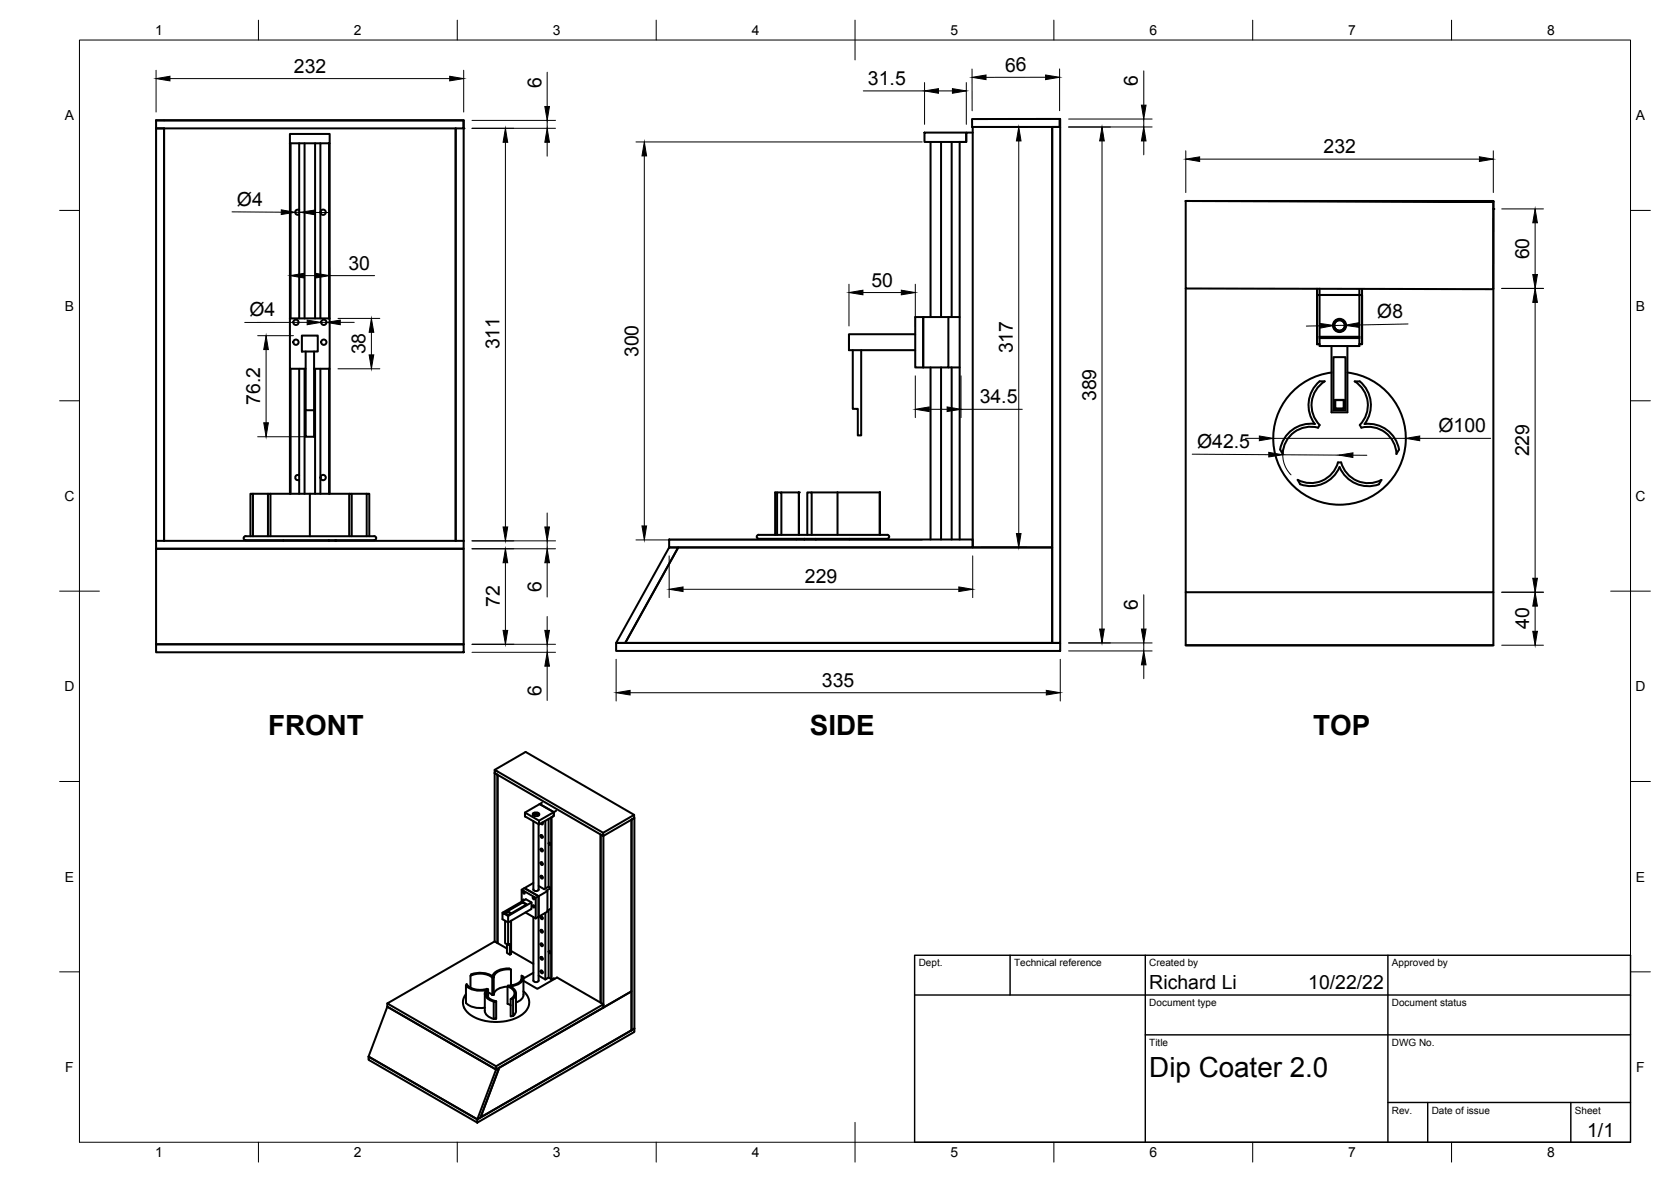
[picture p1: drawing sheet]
<svg xmlns="http://www.w3.org/2000/svg" width="420mm" height="297mm" viewBox="0 0 420 297" stroke-linecap="round" stroke-linejoin="round" font-family="sans-serif">
<!-- layer: Visible -->
<g fill="none" stroke="#000" stroke-width=".51">
<path d="M39.2 32.3h2.1v103.6v-103.6M39.2 30.2h77.4v2M39.2 30.2v.1M39.2 32.3v103.6M39.2 32.3h2.1M72.9 33.7h10v2.3h-10zM72.9 36v44M73.1 36v44M75.2 36v44M76.6 36v44M79.2 36v44M80.6 36v44"/>
<path d="M82.7 36v44M82.9 36v44M114.6 32.3v103.6M116.5 32.2l.1 103.7M116.5 30.3h-77.3v2M116.6 30.2l-.1 2.1h-75.2M232.5 33.3h10.5v2.4h-10.5zM234 35.7v44M236.6 35.7v44M239.3 35.7v44M244.6 33.3h-1.6v2.4h-1.7v99.9M244.6 31.9h20v105.7h-20z"/>
<path d="M264.6 31.9h2v129.7h-2M264.6 31.9v129.7M264.6 31.9h1.8M266.4 29.9h.2v2h-.2zM266.4 29.9h-22v2h.2M75.2 52.8a.67 .67 0 0 0-1 .5 .67 .67 0 0 0 1 .6M298.1 50.5h77.4v98.3h-77.4v-76.3M298.1 50.5l77.4 .2zM298.1 50.5v22l77.4 .2v-22M230.1 79.7h2v12.6h-2zM238.5 79.7h-6.4v12.6h6.4v-12.6h2.8M331.2 74.1h.6"/>
<path d="M331.2 72.6v13.9h.6M331.8 72.6v1.5h10v-1.5M341.8 74.1h.7v12.4h-.7M342.5 72.6v13.9h-.7M375.5 72.5h.1M72.9 80v12.7h4M72.9 80h10v12.7h-3.9M72.9 92.7v31.4M73.1 92.7v31.4M75.2 92.7v31.4M75.9 84.3h4v4h-4zM76.6 92.7v31.4"/>
<path d="M76.9 88.3v14.8h2.1M79 88.3v21.5h-2.1v-6.7M79.2 92.7v31.4M80.6 92.7v31.4M82.7 92.7v31.4M82.9 92.7v31.4M214.4 88v14.8h1.3v6.6h.8v-21.4M230.1 84h-16.6v4h16.6M234 92.3v43.3M236.6 92.3v43.3M238.5 92.3h2.8M239.3 92.3v43.3"/>
<path d="M331.2 86.5h.6M331.8 84.6v-10.5h10v10.5M331.8 84.9h10v2.1h-10zM331.8 84.6v.3h10v-.3M331.8 84.6h10M334.8 87v16.6h4v-16.6M335.3 89.8h3v13.3h-3zM338.8 93.6a16.7 16.7 0 0 1 12.1 25.5 16.7 16.7 0 0 1-28.2 0 16.7 16.7 0 0 1 12.1-25.5M341.9 95.8h-1.3a7.1 7.1 0 0 1 1.3 11l.4 .7M341.9 95.8a7.8 7.8 0 0 1 1.2 10.8 7.8 7.8 0 0 1 8.7 6.4M75.2 119.4a.67 .67 0 0 0-1 .6 .67 .67 0 0 0 1 .6M321.9 113a7.8 7.8 0 0 1 8.7-6.5 7.8 7.8 0 0 1 1.2-10.7h1.3a7.1 7.1 0 0 0-1.3 11l-.4 .7a7.1 7.1 0 0 0-8.9 6.6"/>
<path d="M321.9 113l.6 1.1M335.7 100.5h2.2v2.3h-2.2zM335.7 100.5h2.2v2.2h-2.2zM336.4 116.2h.8M336.4 116.2a7.1 7.1 0 0 1-10.1 4.4l.6 1.1a7.9 7.9 0 0 0 9.9-4.3 7.8 7.8 0 0 0 9.9 4.3l.6-1.1a7.1 7.1 0 0 1-10.1-4.4M342.3 107.5a7.1 7.1 0 0 1 8.8 6.6l.6-1.1M39.2 137.9h77.4v24h-77.4zM39.2 135.9v2h77.4v-2M39.2 135.9h77.4M61.7 135.7h32.4M61.7 134.8h32.4M61.8 134.7a.5 .5 0 0 0-.5 .5 .5 .5 0 0 0 .5 .5"/>
<path d="M63 134.8v-10.7h.6v10.7M63.6 124.1h3.8M67.4 134.8v-10.7h.6v10.7M68 124.1h9.9M71.2 135.7v.2M82.7 135.7v.2M84.3 135.7v.2M84.6 135.7v.2M87.8 134.8v-10.7h.6v10.7M87.8 124.1h-9.9v10.7M88.4 124.1h3.8M92.2 134.8v-10.7h.7v10.7"/>
<path d="M94.1 134.7a.5 .5 0 0 1 .5 .5 .5 .5 0 0 1-.5 .5M168.3 137.6h2.2l-13.3 24h-2.3zM168.3 135.6h76.3v2h-76.3zM170.5 137.6h94.1v24h-107.4zM190.3 134.6l.5-.2h31.3a1.22 1.22 0 0 1 1.5 .5 1.17 1.17 0 0 1-1.5 .5h-29.9a2.22 2.22 0 0 1-1.9-.3zM195.4 134.4v-10.7h1.1v10.7M195.4 123.7h-.5v10.7M196.5 123.7h4.4v10.7v-10.7M200.2 135.4v.2M202.2 135.4v.2M203 134.4v-10.7h1.1v10.7M204.1 123.7h6.5"/>
<path d="M205.1 135.4v.2M210.6 123.7h10.7M210.6 123.7v10.7M213.6 135.4v.2M221.2 123.7v10.7zM221.3 123.7v10.7zM298.1 148.8v13.4h77.4v-13.4M39.2 161.9h77.4v2h-77.4zM154.9 161.6h111.7v2h-111.7zM298.1 162.2h77.4M124.4 194.3l.7 .4v42.3v-42.3M124.4 193.5l7.8-4.5 27.2 15.8v.8l-.6 .4"/>
<path d="M124.4 194.3v-.8l27.3 15.8M124.4 194.3v42.3M124.4 194.3l.7 .4M125.1 194.7l26.6 15.4v-.8l7.7-4.5M132 204.2l3.5 2v1l-3.5-2zM134 204.5l.5-.3h.6l.5 .4a.97 .97 0 0 1-1.7 0zM134 204.8l.8-.2 .7 .2M134.1 206.4v17.2M134.1 204.9l.7-.3 .6 .3M135.4 207.1v16.5M135.7 202.1l3.6 2v.9l-.6 .4v40.8M135.7 202.1l3.6 2v.9l-3.8 2.2"/>
<path d="M135.7 202.1l-3.7 2.1M135.9 213.3l.4 .1 .2 .5-.5-.1zM135.9 209.9l.4 .1 .2 .5-.5-.1zM135.9 216.7l.4 .1 .2 .5-.5-.1zM136.2 213.3l.3 .4M136.2 209.9l.3 .4M136.2 216.7l.3 .4M136.3 201.7l-.6 .4M136.3 206.7l.2 .2M136.4 206.7v.5l-.4-.3M137.1 206.3v17M137.9 205.8v17"/>
<path d="M138.6 205.4v40.8l.7-.3 .1 .1M139.8 203.8l-4.3 2.4M151 209.7v42.3M151.7 210.1v43.1M158.8 206v52.9M158.8 206l-7.1 4M158.8 206v43.1l-7.1 4.1M159.4 205.5l.1 53-.7 .4M159.5 205.6l-.7 .4M124.4 236.6l-27 15.6 27.3 15.8 27-15.6M124.4 236.6l3.1 1.8M126.3 229.4l5.9-3.4 1.4 .8v1.6l-5.8 3.4-1.5-.8v-1.6l1.5 .8"/>
<path d="M127 229.5l.8-.4 .7 .4-.7 .5zM127 231.4v5.6l.8 .5M127 229.5v.1M127.5 237.3v2.2l.7 .4M127.8 229.1l.7 .4M127.8 230h.1M127.8 229.1l-.8 .4M128.5 229.5v.1M128.5 239l5.6 3.2M131.2 226.6v-3l.7-.4 3.5 2v5.2M131.2 223.6l3.5 2v5.2M131.4 226.8v-.2l-4.7 2.8 1.1 .6"/>
<path d="M131.4 226.6l1.1 .7-4.7 2.7M131.9 226.2l-.4-.2v.4M132.1 229.3l2.6 1.5 .7-.4M132.3 227.3l-.9-.5-4.6 2.7M133.6 226.8l-5.8 3.4v7.3l.4-.3v2.7l.3-.2v-8.3M134.1 221.9l-2.2 1.3 3.5 2-.7 .4M134.1 230.4v16a.76 .76 0 0 0 1.3 0M134.1 223.5a.68 .68 0 0 0 .7 .4 .68 .68 0 0 0 .6-.4M135.4 222.6l1.4 .9 1.1-.7 .6 .3M135.4 230.4v16M135.9 237.1l.4 .1 .2 .5-.5-.1zM135.9 230.3l.4 .1 .2 .5-.5-.1z"/>
<path d="M135.9 233.7l.4 .1 .2 .5-.5-.1zM135.9 220.1l.4 .1 .2 .5-.5-.1zM136.2 237.1l.3 .4M136.2 230.3l.3 .4M136.2 233.7l.3 .4M136.2 220.1l.3 .4M137.6 228.8l.9-.5v-5.2l-1.1 .7 .2 .1v5.2l-2.2 1.3M137.6 223.9l-2.2 1.3v5.2M137.9 228.6v17.1l-.8 .5v-16.8M97.4 253l27.3 15.8 .8-.5-4.7 12.5-.8 .5-27.3-15.8zM97.4 252.2v.8l27.3 15.8 27-15.6M117.2 247.7a5.4 5.4 0 0 0 5 1.1 1.77 1.77 0 0 0 1.2 2.6l.8 .3"/>
<path d="M117.2 252a5.1 5.1 0 0 0 4.7 1.2M117.3 247.3l-.1 .4v4.3M117.3 247.3a4.7 4.7 0 0 0 5.2 1.2l.2 .2v2M118.3 245.2a5.3 5.3 0 0 1 5.5 .5M121.9 249.7v4.3a2.57 2.57 0 0 0 2.3 2.1M122.7 248.6a1.56 1.56 0 0 0 1 2.7l1.1 .3M122.8 249.4l1 .7M124.1 251.7l.7-.1v4.4l-.7 .1zM124.1 250v-4.4l-.3 .1v4.3M124.1 250h-.3M127.6 247.9v4.4l.8 .3M127.6 247.9a1.73 1.73 0 0 1 1.5 2.5l-.7 .7"/>
<path d="M127.6 248a3.7 3.7 0 0 0-3.3 1.5l-.1 .5M128.4 251.1l.6-.1v4.3l-.6 .1zM128.5 247.6v-3.9a3.7 3.7 0 0 0-2.9 0 2.52 2.52 0 0 0-1.8 1.6 6.1 6.1 0 0 0-5.3-.4l-.2 .3v3M128.5 247.5l.3 .1M128.5 243.6a4.1 4.1 0 0 0-4.3 1.7v.3M129.7 249.7l.1 4.3-.2 .7-.6 .6M131.1 246.2h.1M131.2 245.2a2 2 0 0 1-1.9 2.3l-1.6 .2-.1 .2M131.6 245.5l-.5-.3v.9M131.6 245.6v4.4a2.36 2.36 0 0 1-1.8 1.9M131.6 249.1l.2 .2a3.5 3.5 0 0 1-.9 6l-2.2 .9-3.1 .6-2.5-.1-2.9-.6-2.2-1.3-1.3-1.6-.3-1.7 .8-1.7M131.6 246.5l3.5 2 5-2.9 11.6 6.8v.8"/>
<path d="M131.6 245.4a2.56 2.56 0 0 1-2.5 2.3l-.9 .2a1.73 1.73 0 0 1 1.4 1.3 1.73 1.73 0 0 1-.6 1.8M134.1 244.5l-2.5 1.4M135.4 245.2l1.7 1M135.9 243.9l.4 .1 .2 .6-.5-.2zM135.9 240.5l.4 .1 .2 .5-.5-.1zM136.2 243.9l.3 .4M136.2 240.5l.3 .4M137.9 245.7l.7 .3M92.7 265.5l27.3 15.8v.8l-27.3-15.8zM124.7 268v.8l-4.7 12.5 39.5-22.8v.8l-39.5 22.8M125.5 268.3l33.3-19.2v9.8l-38 21.9z"/>
<circle cx="81.2" cy="53.3" r=".67"/>
<circle cx="74.4" cy="86" r=".67"/>
<circle cx="74.4" cy="81" r=".67"/>
<circle cx="81.4" cy="86" r=".67"/>
<circle cx="81.4" cy="81" r=".67"/>
<circle cx="336.8" cy="81.8" r="1.33"/>
<circle cx="336.8" cy="81.8" r="1.32"/>
<circle cx="336.8" cy="81.8" r="1.66"/>
<circle cx="81.2" cy="120" r=".67"/>
<circle cx="138.1" cy="212.1" r=".25"/>
<circle cx="131.7" cy="224.3" r=".25"/>
<circle cx="134.1" cy="225.7" r=".25"/>
<circle cx="134.1" cy="227.8" r=".25"/>
<circle cx="138.1" cy="239.3" r=".25"/>
</g>
<g fill="#000">
<circle cx="116.5" cy="32.3" r=".25"/>
<circle cx="375.5" cy="52.5" r=".25"/>
<circle cx="200.9" cy="123.7" r=".25"/>
<circle cx="131.1" cy="246.2" r=".25"/>
</g>
<!-- layer: BORDER -->
<g fill="none" stroke="#000" stroke-width=".25">
<path d="M20 10.1h390v276.9h-390zM65 5.1v5M115 5.1v5M165 5.1v5M215 5.1v10M265 5.1v5M315 5.1v5M365 5.1v5M15 52.9h5M410 52.9h5M15 100.7h5M410 100.7h5"/>
<path d="M15 148.6h10M405 148.6h10M15 196.4h5M410 196.4h5M15 244.2h5M410 244.2h5M65 287v5M115 287v5M165 287v5M215 282.1v9.9M265 287v5M315 287v5"/>
<path d="M365 287v5"/>
</g>
<!-- layer: TITLEBLOCK -->
<path d="M230 240.1h180v46.9h-180zM230 250h180M254 240.1v9.9M288 240.1v46.9M349 240.1v46.9M288 260.1h122M349 277.1h61M359 277.1v9.9M395 277.1v9.9" fill="none" stroke="#000" stroke-width=".36"/>
<!-- layer: FD_Dimensions -->
<g fill="none" stroke="#000" stroke-width=".25">
<path d="M39.2 17.7v10.5M42.7 19.8h70.4M116.6 17.7v10.5M137.6 18.1v8.7M244.4 17.3v10.5M262.9 19.4h-15M266.4 17.3v10.5M287.6 17.8v8.6M118.7 32.2h21M118.7 30.3h21M127.1 35.8v96.6M137.6 30.3v1.9"/>
<path d="M137.6 35.8v3.5M159.9 35.7h72M162 39.2v93M217.1 22.8h15.4M232.5 20.8v10.4M236 22.8h3.5M243 20.8v10.4M246.7 31.9h11.6M256.2 35.4v98.7M268.7 29.9h21M277.1 35.4v122.7M287.6 29.9v2"/>
<path d="M287.6 35.4v3.5M289.7 31.9h-21M298.2 37.9v10.5M301.6 40h70.4M375.5 37.9v10.5M58.3 53.2l12.4 .1M74.2 53.3h1.4M79.1 53.4h3.5M377.6 52.5h10.5M386 56v13M72.9 67.2v10.7M76.4 69.3h3"/>
<path d="M82.9 67.2v10.7M82.9 69.3h11.3M213.5 71.4v10.5M217 73.5h9.6M230.1 71.4v10.5M377.6 72.5h10.5M386 76v69.3M64.8 84.4h9M66.9 87.8v18.4M77.2 81h-15.7M80.7 81h1.4M85 80h10.5"/>
<path d="M85 92.7h10.5M85.6 81h3.5M93.4 83.5v5.7M230.1 94.5v10.5M241.6 94.5v10.5M332 81.9h-3.5M338.1 81.8h-2.6M354 81.4l-12.4 .3M64.8 109.8h12.1M233.6 102.9h4.5M241.6 102.9h15.4M299.8 114.1l19.2 .2"/>
<path d="M313.2 110.2h3.5M320.1 110.2h33.4M322.5 114.3l14.2 .1M322.9 112.2a7.1 7.1 0 0 0 1.7 7.1M340.2 114.4h3.5M357 110.2h17.8M118.7 135.9h21M118.7 137.9h21M137.6 128.9v3.5M137.6 135.9v2M159.9 135.7h72M168.3 139.7v10.5"/>
<path d="M244.6 139.7v10.5M246.7 137.6h11.6M127.1 141.4v17M137.6 141.4v8.6M137.6 154.9v3.5M171.7 148.1h69.4M287.6 149.5v8.6M377.6 148.8h10.5M386 152.3v6.4M118.7 161.9h21M118.7 163.9h21M137.6 161.9v2"/>
<path d="M137.6 167.4v8.6M154.9 165.7v10.5M158.4 174.1h104.7M266.6 165.7v10.5M268.7 161.6h21M268.7 163.6h21M287.6 161.6v2M287.6 167.1v3.5M377.6 162.1h10.5"/>
</g>
<g fill="#000" stroke="#000" stroke-width=".25">
<path d="M39.2 19.8l3.5-.6v1.1zM113.1 19.2l3.5 .6-3.5 .5zM244.4 19.4l3.5-.6v1.2zM262.9 18.8l3.5 .6-3.5 .6zM127.1 32.2l.6 3.6h-1.2zM137.6 32.2l.6 3.6h-1.2zM137 26.8h1.2l-.6 3.5zM162 35.7l.6 3.5h-1.2zM232.5 22.8l3.5-.5v1.1zM239.5 22.3l3.5 .5-3.5 .6zM256.2 31.9l.5 3.5h-1.1zM277.1 31.9l.6 3.5h-1.2z"/>
<path d="M287.6 31.9l.6 3.5h-1.2zM287 26.4h1.2l-.6 3.5zM298.2 40l3.4-.6v1.2zM372 39.4l3.5 .6-3.5 .6zM70.7 52.7l3.5 .6-3.5 .6zM75.6 53.3l3.5-.5v1.2zM386 52.5l.6 3.5h-1.2zM72.9 69.3l3.5-.6v1.2zM79.4 68.7l3.5 .6-3.5 .6zM213.5 73.5l3.5-.6v1.2zM226.6 72.9l3.5 .6-3.5 .6zM386 72.5l.6 3.5h-1.2z"/>
<path d="M385.4 69h1.2l-.6 3.5zM66.9 84.4l.6 3.4h-1.2zM77.2 80.4l3.5 .6-3.5 .6zM82.1 81l3.5-.6v1.2zM93.4 80l.6 3.5h-1.2zM92.8 89.2h1.2l-.6 3.5zM332 81.3l3.5 .5-3.5 .7zM338.1 81.8l3.5-.7 .1 1.2zM66.3 106.2h1.2l-.6 3.6zM230.1 102.9l3.5-.6v1.1zM238.1 102.3l3.5 .6-3.5 .5zM316.7 109.6l3.4 .6-3.4 .6z"/>
<path d="M319 113.7l3.5 .6-3.5 .5zM336.7 114.4l3.5-.6v1.2zM353.5 110.2l3.5-.6v1.2zM126.5 132.4h1.2l-.6 3.5zM137 132.4h1.2l-.6 3.5zM161.4 132.2h1.2l-.6 3.5zM255.6 134.1h1.1l-.5 3.5zM127.1 137.9l.6 3.5h-1.2zM126.5 158.4h1.2l-.6 3.5zM137.6 137.9l.6 3.5h-1.2zM137 158.4h1.2l-.6 3.5zM168.3 148.1l3.4-.6v1.2z"/>
<path d="M241.1 147.5l3.5 .6-3.5 .6zM276.5 158.1h1.2l-.6 3.5zM287 158.1h1.2l-.6 3.5zM385.4 145.3h1.2l-.6 3.5zM385.4 158.7h1.2l-.6 3.4zM386 148.8l.6 3.5h-1.2zM137.6 163.9l.6 3.5h-1.2zM154.9 174.1l3.5-.6v1.2zM263.1 173.5l3.5 .6-3.5 .6zM287.6 163.6l.6 3.5h-1.2z"/>
</g>
<g font-size="7">
<text x="67.5" y="184.6">FRONT</text>
<text x="203.6" y="184.6">SIDE</text>
<text x="330.2" y="184.6">TOP</text>
<text x="289" y="270.6">Dip Coater 2.0</text>
</g>
<g font-size="4.9">
<text x="252.7" y="18">66</text>
<text x="73.9" y="18.3">232</text>
<text x="136.1" y="22" transform="rotate(-90 136.1 22)">6</text>
<text x="218.2" y="21.4">31.5</text>
<text x="286.1" y="21.7" transform="rotate(-90 286.1 21.7)">6</text>
<text x="332.8" y="38.5">232</text>
<text x="59.6" y="51.7">Ø4</text>
<text x="384.5" y="65.2" transform="rotate(-90 384.5 65.2)">60</text>
<text x="87.6" y="67.8">30</text>
<text x="219.1" y="72.1">50</text>
<text x="62.7" y="79.5">Ø4</text>
<text x="346.3" y="80" transform="rotate(-1 346.3 80)">Ø8</text>
<text x="91.9" y="89.1" transform="rotate(-90 91.9 89.1)">38</text>
<text x="125.6" y="87.8" transform="rotate(-90 125.6 87.8)">311</text>
<text x="160.5" y="89.8" transform="rotate(-90 160.5 89.8)">300</text>
<text x="254.7" y="88.8" transform="rotate(-90 254.7 88.8)">317</text>
<text x="65.4" y="101.8" transform="rotate(-90 65.4 101.8)">76.2</text>
<text x="246.3" y="101.4">34.5</text>
<text x="275.6" y="100.8" transform="rotate(-90 275.6 100.8)">389</text>
<text x="301" y="112.6">Ø42.5</text>
<text x="361.7" y="108.6">Ø100</text>
<text x="384.5" y="114.7" transform="rotate(-90 384.5 114.7)">229</text>
<text x="136.1" y="148.8" transform="rotate(-90 136.1 148.8)">6</text>
<text x="202.4" y="146.6">229</text>
<text x="125.7" y="152.6" transform="rotate(-90 125.7 152.6)">72</text>
<text x="286.1" y="153.4" transform="rotate(-90 286.1 153.4)">6</text>
<text x="384.5" y="158.1" transform="rotate(-90 384.5 158.1)">40</text>
<text x="206.7" y="172.6">335</text>
<text x="136.1" y="174.8" transform="rotate(-90 136.1 174.8)">6</text>
<text x="289" y="248.5">Richard Li</text>
<text x="329" y="248.5">10/22/22</text>
<text x="399.1" y="285.7">1/1</text>
</g>
<g font-size="3.5">
<text x="39" y="8.8">1</text>
<text x="89" y="8.8">2</text>
<text x="139" y="8.8">3</text>
<text x="189" y="8.8">4</text>
<text x="239" y="8.8">5</text>
<text x="289" y="8.8">6</text>
<text x="339" y="8.8">7</text>
<text x="389" y="8.8">8</text>
<text x="16.3" y="30.2">A</text>
<text x="411.3" y="30.2">A</text>
<text x="16.3" y="78">B</text>
<text x="411.3" y="78">B</text>
<text x="16.2" y="125.9">C</text>
<text x="411.2" y="125.9">C</text>
<text x="16.2" y="173.7">D</text>
<text x="411.2" y="173.7">D</text>
<text x="16.3" y="221.6">E</text>
<text x="411.3" y="221.6">E</text>
<text x="16.4" y="269.4">F</text>
<text x="411.4" y="269.4">F</text>
<text x="39" y="290.8">1</text>
<text x="89" y="290.8">2</text>
<text x="139" y="290.8">3</text>
<text x="189" y="290.8">4</text>
<text x="239" y="290.8">5</text>
<text x="289" y="290.8">6</text>
<text x="339" y="290.8">7</text>
<text x="389" y="290.8">8</text>
</g>
<g font-size="2.5">
<text x="231" y="242.9">Dept.</text>
<text x="255" y="242.9">Technical reference</text>
<text x="289" y="242.9">Created by</text>
<text x="350" y="242.9">Approved by</text>
<text x="289" y="252.8">Document type</text>
<text x="350" y="252.8">Document status</text>
<text x="289" y="262.9">Title</text>
<text x="350" y="262.9">DWG No.</text>
<text x="350" y="279.9">Rev.</text>
<text x="360" y="279.9">Date of issue</text>
<text x="396" y="279.9">Sheet</text>
</g>
</svg>
